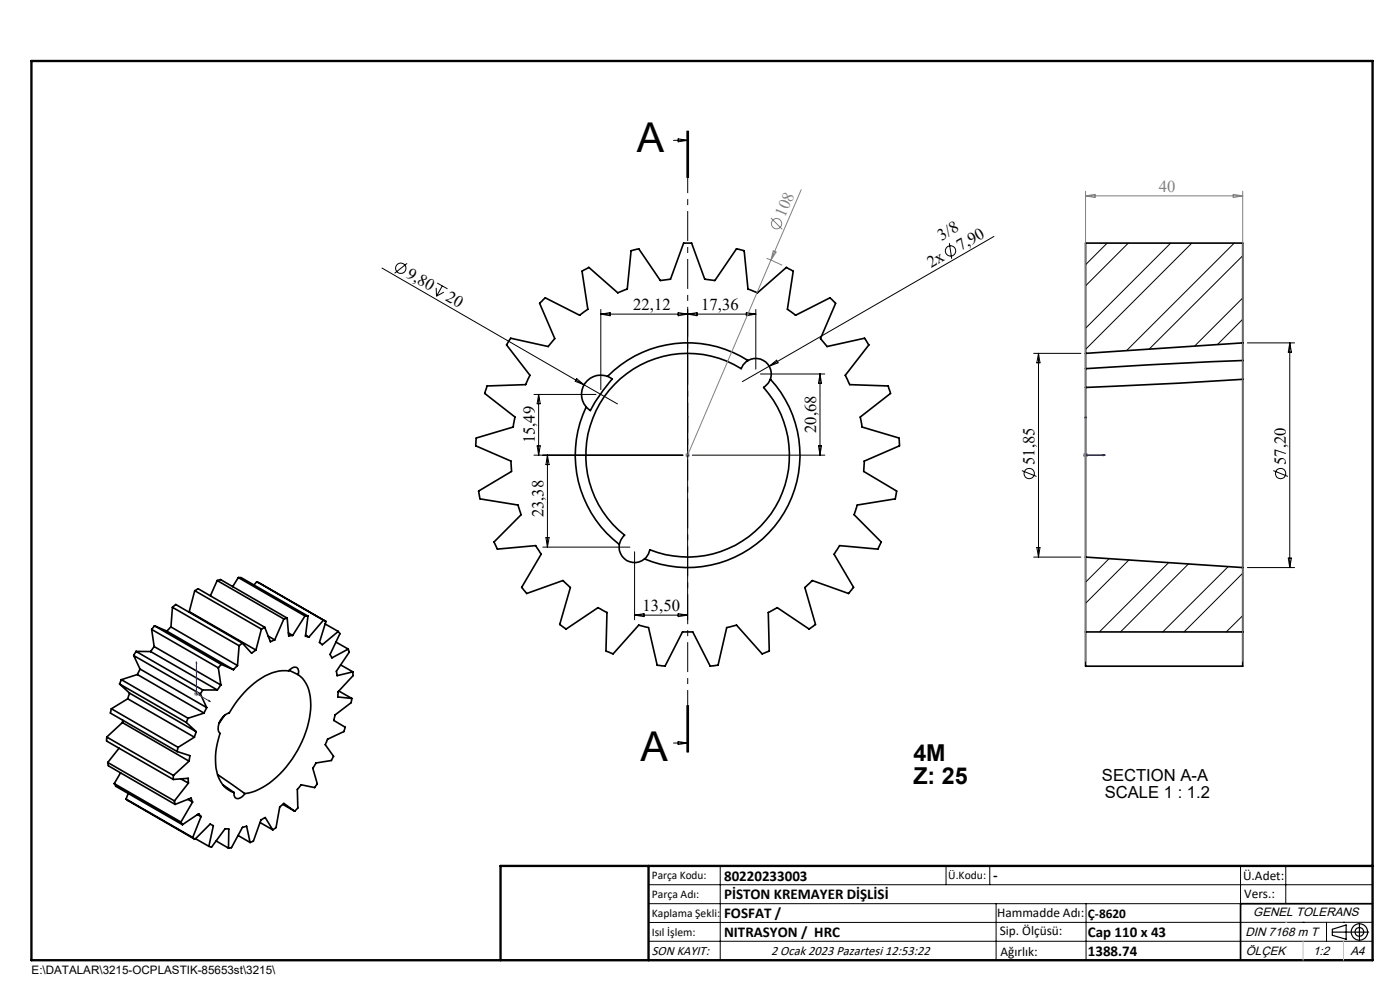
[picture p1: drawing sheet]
<svg xmlns="http://www.w3.org/2000/svg" width="297mm" height="210mm" viewBox="0 0 297 210" stroke-linecap="round" stroke-linejoin="round" font-family="sans-serif">
<g fill="none" stroke="#000" stroke-width=".35">
<path d="M115.2 63.6l.5-.4 7.3 3.7 1.7-1.3-1.2-8.1 1.4-.8 6.2 5.4 2-.8 .8-8.1 1.6-.4 4.6 6.7 .6-.1 1.5-.2 2.8-7.6h1.7l2.8 7.6 2.2 .3 4.5-6.7 1.7 .4 .8 8.1 2 .8 6.1-5.4 1.5 .8-1.3 8.1 1.8 1.3 7.3-3.7 1.2 1.1-3.2 7.5 1.3 1.7 8-1.8 .9 1.5-5 6.4 1 2 8.1 .3 .5 1.6-6.4 5 .4 2.1 7.8 2.3 .1 1.7-7.5 3.2-.1 2.2 7 4.2-.3 1.6-8 1.3-.7 2.1 5.7 5.8-.7 1.5-8.1-.8-1.1 1.9 4.1 7-1.1 1.3-7.7-2.8-1.6 1.5 2.3 7.9-1.3 .9-6.8-4.5-1.9 1 .2 8.2-1.5 .6-5.5-6.1-2 .5-1.9 8-1.6 .2-3.7-7.3h-2.2l-3.7 7.3-1.7-.2-1.8-8-2.1-.5-5.4 6.1-1.5-.6 .2-8.2-1.9-1-6.8 4.5-1.4-.9 2.3-7.9-1.6-1.5-7.7 2.8-1-1.3 4.1-7-1.2-1.9-8.1 .8-.7-1.5 5.8-5.8-.7-2.1-8.1-1.3-.3-1.6 7-4.2-.1-2.2-7.5-3.2 .1-1.1v-.6l7.9-2.3 .4-2.1-6.5-5 .5-1.6 8.2-.3 .9-2-4.9-6.4 .8-1.5 8 1.8 1.4-1.7-3.2-7.5zM128.9 79.8a4.1 4.1 0 0 0-4.8 1.5 4.1 4.1 0 0 0 .3 5M128.9 79.8l1 .6-2.7 3.4-2 3.3-.8-.8M158.7 76.5a3.3 3.3 0 0 1 3.8 .3 3.3 3.3 0 0 1 .9 3.7M158.7 76.5a23.8 23.8 0 0 0-29.8 3.3M158.7 76.5l-1 .9-.5 .8a21.6 21.6 0 0 0-29 6 21.6 21.6 0 0 0 4.3 29.3l-.8 1.1-.3 .9M230.3 75v3.2M230.3 78.2v4M263.6 72.7v3.8l-19.9 .9-13.4 .8M263.6 76.4v4.1M263.6 72.7v-21.1h-33.3v23.4M263.6 72.7l-33.3 2.3"/>
<path d="M124.4 86.3a23.8 23.8 0 0 0 7 29.2M163.4 80.5l-.4 .8-1 .9a21.6 21.6 0 0 1 1.6 26.8 21.6 21.6 0 0 1-25.7 7.6l-.3 .9-.9 1.1M163.4 80.5a23.8 23.8 0 0 1 2 29.7 23.8 23.8 0 0 1-28.7 8.4M230.3 82.2v36M263.6 80.5l-13.3 .8-20 .9M263.6 80.5v39.9M131.4 115.5a3.3 3.3 0 0 0 1.6 3.4 3.3 3.3 0 0 0 3.7-.3M230.3 118.2l33.3 2.2M230.3 118.2v23.1h33.3v-20.9M28.4 139.1l14.1 8.1M28.4 139.1l1.3 2.8M28.9 138.2l-.5 .9"/>
<path d="M28.9 138.2l14.1 8.2M28.9 138.2h3.1M32 138.2l14.1 8.2M32.2 133.5l14.1 8.2M32.2 133.5l.5 3.7M32.7 137.2l-.7 1M32.7 137.2l14.1 8.1M32.8 132.7l-.6 .8M32.8 132.7l14.1 8.2M32.8 132.7l2.6 1.2M35.4 133.9l14.1 8.2M36.3 133l-.9 .9"/>
<path d="M36.3 133l14.1 8.2M36.6 128.8l.7-.6 14.1 8.2M36.6 128.8l14.1 8.2M36.6 128.8l-.3 4.2M40.1 129.7l14.2 8.2M40.1 129.7l-.1 .1M41.3 125.3l.7-.4 14.2 8.2M41.3 125.3l14.2 8.1M41.3 125.3l-1.2 4.4M46.1 123.1l.7-.2 14.1 8.2M46.1 123.1l14.1 8.2M46.1 123.1l-1.5 3.3"/>
<path d="M50.6 122.5h.6l14.1 8.2M50.6 122.5l14.1 8.2M50.6 122.5l-1.2 2M50.7 137l-.3 4.2M51.4 136.4l-.7 .6M51.4 136.4l2 2.2 .9-.7M54.5 123.4l.5 .2M54.5 123.4l14.6 8.4M54.5 123.4l-.6 .7M55.5 133.4l-1.2 4.5M56.2 133.1l-.7 .3M56.2 133.1l1.2 3 .9-.4"/>
<path d="M56.9 134.9l1.4 .8M60.2 131.3l-1.9 4.4M60.9 131.1l-.7 .2M60.9 131.1l.3 3.8 .9-.1M61.2 134.3l.9 .5M64.7 130.7h.6M64.7 130.7l-2.6 4.1M64.8 134.7l.7 .4M65.3 130.7l-.5 4.3 .7 .1M69 132.4l2.8 1.5M69.1 131.8l-.5-.3-3.1 3.6M69.1 131.8l-1.3 4.5 .6 .5 3.4-2.9"/>
<path d="M71.3 136.2l2.6 1.5M71.8 133.9l.3 .5-2.1 4.4 .3 .6 .1 .2 3.5-1.9M73.9 137.7l.2 .7-2.7 4 .1 .9 3.4-.8M230.3 134h33.3M22.6 156.3v.9l14.2 8.1M22.6 156.3l14.2 8.2M23.6 150.3l-.2 1 14.2 8.1M23.6 150.3l14.2 8.2M25.3 158.7l-2.4 3M25.4 145.1l14.1 8.1M25.4 145.1l2.1 1.9M25.8 144.2l-.4 .9"/>
<path d="M25.8 144.2l14.1 8.2M26 153.3l14.1 8.2M26 153.3l-3.4 3M26 152.8v.5M27.1 148.2l-3.5 2.1M27.1 148.2l14.1 8.2M27.5 147l-.4 1.2M27.5 147l14.1 8.2M29.1 143.1l-3.3 1.1M29.1 143.1l14.2 8.2M29.7 141.9l-.6 1.2M29.7 141.9l14.2 8.2"/>
<path d="M37.6 159.4l2.7 .9-.2 1.2M37.8 158.5l-.2 .9M39.5 153.2l2.1 2M39.9 152.4l-.4 .8M41.2 156.4l-3.4 2.1M41.6 155.2l-.4 1.2M42.5 147.2l1.4 2.9M43 146.4l-.5 .8M43 146.4h3.1M43.3 151.3l-3.4 1.1M43.9 150.1l-.6 1.2M46.3 141.7l.5 3.6"/>
<path d="M46.8 145.3l-.7 1.1M46.9 140.9l-.6 .8M46.9 140.9l2.6 1.2M47.6 151.8l-1.1 1.5M50.4 141.2l-.9 .9M61.3 142.2l2 .9M63.3 143.1a.97 .97 0 0 0 0-1.2 .97 .97 0 0 0-1.2-.3l-.9 .7a11.3 11.3 0 0 0-8.7 3.9l-2.1 2.4-1.8 2.7a3.3 3.3 0 0 0-2.1 4.1l.2 .2a13.9 13.9 0 0 0-.2 9.5l.3 .6a4.8 4.8 0 0 0 2.9 2.4M63.3 143.1a7.3 7.3 0 0 1 2.6 6.5 22.2 22.2 0 0 1-10.3 17.5l-1.5 .7-2.2 .5M71.9 146.6l2.7 1.6M72.2 141l2.7 1.5M74.6 148.2l-.1 .8-3.4 2.7-.3 1.1 2.4 1.5-.2 .9-3.5 1.6-.5 1.2 1.8 2.4-.5 .9-3.3 .5-.6 1.2 .9 3.3-.6 .8-2.8-.6-.8 1 .1 3.9-.7 .7M74.9 142.5v.8l-3.2 3.4-.1 1.1 3 .4"/>
<path d="M22.9 161.7l.1 .7 14.1 8.2M22.9 161.7l14.1 8.2M24.2 166.2l.4 .6 14.1 8.1M24.2 166.2l14.2 8.2M25.6 163.9l-1.4 2.3M26.7 169.5l14.6 8.5M26.7 169.5l14.2 8.2M27.2 168.3l-.5 1.2M36.8 165.3l3.1-.2 .1 1M36.8 164.5v.8M37 169.9l.1 .7M38.4 174.4l.3 .5"/>
<path d="M38.4 165.2l1.6 .9M39.9 169.6l1 .5M40 166.1l-3 3.8M40.1 161.5l-3.3 3M40.9 170.1l-.4-.8-3.4 1.3M40.9 170.1l-2.5 4.3M40.9 177.7l.4 .3M41.3 178l3.3-3.2 .7 .3-1 4.4M41.5 177.9l2.8 1.6M41.9 172.8l.8 .4M42.7 173.2l-.5-.6-3.5 2.3M42.7 173.2l-1.8 4.5"/>
<path d="M44.3 179.5l.6 .2 2.9-3.9h.5l.2 .1v4M45.9 178.4l2.6 1.5M46.2 164.3l5.7 4M47.4 166.5l2.3 1.6M49.7 168.1a.91 .91 0 0 0 .3 1.2 .91 .91 0 0 0 1.2-.2l.7-.8M50.5 177.2l2.6 1.5M53.1 178.7l-.8-3.4-.9 .2-2.3 4.3-.6 .1M55.2 174.5l2.7 1.5M57.9 176l-1.6-2.6-.4 .2-.5 .3-1.6 4.5-.7 .3M60 170.6l2.5 1.5M62.5 172.1l-2.3-1.7-.4 .4-.5 .4-.7 4.3-.7 .5M291.2 191.7h-28v12"/>
</g>
<g fill="none" stroke="#000" stroke-width=".21">
<path d="M142.9 29.8h3M143.9 29.4l2 .4-2 .3zM145.7 27.7v10zM145.9 27.7v10M146.1 27.7v10M81 56.9l42.9 24.7M86.4 55.9l-2.7 2.1M201.4 51.6l.5 3.3M210.9 50.2l-47.7 27.5M234.9 51.6l-4.6 4.6M239.4 51.6l-9.1 9M248.4 51.6l-18.1 18"/>
<path d="M252.8 51.6l-22.5 22.5M261.8 51.6l-22.8 22.8M263.6 54.2l-19.8 19.8M92.5 61.1l.1 1.7M92.7 60l2.2 1.3M93.8 60.6l-1.2 2.2M94.2 62l-1.6 .8M127.5 65.6v17M127.5 66.6h32.8M127.5 66.6l1.9-.3v.7zM143.9 66.3l2 .3-2 .4zM145.9 65.6v30"/>
<path d="M145.9 66.6l2-.3v.7zM158.3 66.3l2 .3-2 .4zM160.3 65.6v12.7M161.3 79.3h13.7M163.2 77.7l-5.7 3.3M163.2 77.7l1.5-1.3 .4 .6zM174 79.3v17.2M174 79.3l.3 2h-.7zM219.3 75h10M220.3 75v43.2M220.3 75l.3 2h-.6zM263.6 63.2l-10.2 10.2"/>
<path d="M263.6 67.7l-5.3 5.4M264.6 72.7h10M273.6 72.7v47.7M273.6 72.7l.4 2h-.7zM113.3 83.7h13.1M113.3 96.5h31.6M113.9 94.6h.7l-.3 1.9zM114.3 83.7v12.8M114.3 83.7l.3 1.9h-.7zM116.1 96.5v19.6M116.1 96.5l.4 2.1h-.7zM122.3 80.3l1.6 1.3-1.9-.7z"/>
<path d="M123.9 81.6l7.1 4.1M145.9 97.6v33.9M146.9 96.5h28.1M173.6 94.6h.7l-.3 1.9zM216.8 99.8l3.1 1.3M270.1 99.8l3.1 1.3M115.1 116.1h18.5M115.8 114h.7l-.4 2.1zM134.6 117v14.5M219.3 118.2h10M220 116.2h.6l-.3 2zM235.3 118.5l-5 5"/>
<path d="M239.5 118.8l-9.2 9.2M247.9 119.3l-14.7 14.7M252.1 119.6l-14.4 14.4M273.3 118.4h.7l-.4 2zM134.6 130.5h11.3M134.6 130.5l2-.3v.6zM143.9 130.2l2 .3-2 .3zM260.6 120.2l-13.9 13.8M263.6 130.6l-3.5 3.4M263.6 121.6l-12.4 12.4M264.6 120.4h10M142.9 157.6h3"/>
<path d="M143.9 157.3l2 .3-2 .3zM145.7 149.6v10M145.9 149.6v10M146.1 149.6v10M137.6 187.7h153.6M137.6 191.7h153.6M137.6 199.7h153.6M152.8 183.7v20M200.7 183.7v4M210 183.7v4M211.3 191.7v12M230.4 191.7v12"/>
<path d="M263.2 183.7v20M272.8 183.7v8M276.4 195.6h.1M281.4 195.6v4.1M285 195.6h.1M291.2 195.6l-153.6 .1"/>
<circle cx="85" cy="56.9" r="1.1"/>
<circle cx="201.6" cy="53.2" r="1.09"/>
<circle cx="218.3" cy="100.4" r="1.08"/>
<circle cx="271.7" cy="100.5" r="1.09"/>
</g>
<g fill="none" stroke="#808080" stroke-width=".21">
<path d="M162.6 54.8l3.3 1.5M163.5 55.2l-17.6 41.3M163.5 46.2l2.4 2.4M164 53.2l.6 .3-1.1 1.7zM170 40.2l-6.5 15M230.3 40.6v99.7M230.3 41.5h33.3M230.3 41.5l2-.3v.7zM261.6 41.2l2 .3-2 .4zM263.6 40.6v99.7M145.4 96.5h1M145.5 96.2l.7 .7"/>
<path d="M145.9 96.1v1M146.2 96.2l-.7 .7M229.8 96.5h1M229.9 96.2l.7 .7M230.6 96.2l-.7 .7M41.2 147.1h1M41.3 146.8l.7 .7M41.7 146.6v1M42 146.8l-.7 .7"/>
<circle cx="164.7" cy="47.5" r="1.09"/>
</g>
<g fill="none" stroke="#000" stroke-width=".25">
<path d="M282.6 197.7h7.8M282.6 197.1l3-.9v3l-3-.8zM288.4 195.8v3.8M106.2 203.7h185"/>
<circle cx="288.4" cy="197.7" r="1.74"/>
<circle cx="288.4" cy="197.7" r=".93"/>
</g>
<path d="M145.9 96.4v.3zM145.9 88.3v.3v-.3M145.9 96.5h.1M145.9 88.3v8.2M230.3 88.3l.1 .3h-.2zM230.3 88.3v8.2h4.2M234 96.4l.5 .1-.5 .2zM41.7 140.4v6.7l2.9 1.7M41.7 140.4v.3l-.1-.1zM44.3 148.6l.3 .2h-.3z" fill="none" stroke="#00f" stroke-width=".21"/>
<path d="M145.9 159.6v-131.9" fill="none" stroke="#000" stroke-width=".21" stroke-dasharray="6.3 1.3 1.3 1.3" stroke-dashoffset="3.3" stroke-linecap="butt"/>
<path d="M6.7 12.9h284.5v190.8h-284.5zM137.6 183.7v20M291.2 183.7h-185v20" fill="none" stroke="#000" stroke-width=".5"/>
<path d="M276.4 199.7v4M285 199.7v4" fill="none" stroke="#c0c0c0" stroke-width=".21"/>
<path d="M272.8 195.6h.1" fill="none" stroke="#c0c0c0" stroke-width=".25"/>
<g fill="#00f">
<path d="M145.9 96.4v.3zM145.9 88.3v.3z"/>
<path d="M44.3 148.6l.3 .2h-.3zM41.7 140.4v.3l-.1-.1z"/>
<path d="M234 96.4l.5 .1-.5 .2zM230.3 88.3l.1 .3h-.2zM234 96.4l.5 .1-.5 .2zM230.3 88.3l.1 .3h-.2z"/>
</g>
<g font-size="8.7">
<text x="135.1" y="32.3">A</text>
<text x="135.9" y="161.4">A</text>
</g>
<g font-size="4.9">
<text x="193.8" y="161.5">4M</text>
<text x="193.8" y="166.4">Z: 25</text>
</g>
<g font-size="3.5" fill="#808080">
<text x="245.8" y="40.7">40</text>
<text x="166.5" y="46.2" transform="rotate(-67 166.5 46.2)">108</text>
</g>
<g font-size="3.5">
<text x="199.8" y="51.1" transform="rotate(-30 199.8 51.1)">3/8</text>
<text x="203.8" y="53.3" transform="rotate(-30 203.8 53.3)">7,90</text>
<text x="86" y="58.7" transform="rotate(30 86 58.7)">9,80</text>
<text x="197.5" y="56.9" transform="rotate(-30 197.5 56.9)">2x</text>
<text x="94.4" y="63.6" transform="rotate(30 94.4 63.6)">20</text>
<text x="134.3" y="65.8">22,12</text>
<text x="148.8" y="65.8">17,36</text>
<text x="113.5" y="94" transform="rotate(-90 113.5 94)">15,49</text>
<text x="173.1" y="91.9" transform="rotate(-90 173.1 91.9)">20,68</text>
<text x="219.5" y="98.6" transform="rotate(-90 219.5 98.6)">51,85</text>
<text x="272.8" y="98.6" transform="rotate(-90 272.8 98.6)">57,20</text>
<text x="115.3" y="109.7" transform="rotate(-90 115.3 109.7)">23,38</text>
<text x="136.3" y="129.6">13,50</text>
<text x="233.8" y="165.7">SECTION A-A</text>
<text x="234.4" y="169.3">SCALE 1 : 1.2</text>
</g>
<g font-size="3.2">
<text x="153.6" y="186.8">80220233003</text>
<text x="153.6" y="190.8">PİSTON KREMAYER DİŞLİSİ</text>
<text x="210.7" y="186.6">-</text>
<text x="153.6" y="194.8">FOSFAT /</text>
<text x="153.6" y="198.8">NITRASYON / HRC</text>
<text x="230.8" y="198.7">Cap 110 x 43</text>
<text x="230.8" y="202.8">1388.74</text>
</g>
<g font-size="2.8">
<text x="263.7" y="186.7">Ü.Adet:</text>
<text x="263.9" y="190.5">Vers.:</text>
<text x="211.5" y="194.5">Hammadde Adı:</text>
<text x="230.8" y="194.7">Ç-8620</text>
<text x="138.3" y="202.6">SON KAYIT:</text>
<text x="163.6" y="202.6">2 Ocak 2023 Pazartesi 12:53:22</text>
<text x="212.1" y="198.4">Sip. Ölçüsü:</text>
<text x="212.2" y="202.7">Ağırlık:</text>
</g>
<g font-size="2.6">
<text x="265.9" y="194.4">GENEL TOLERANS</text>
<text x="264.2" y="198.5">DIN 7168 m T</text>
<text x="264.3" y="202.6">ÖLÇEK</text>
<text x="278.5" y="202.6">1:2</text>
<text x="286.5" y="202.6">A4</text>
</g>
<g font-size="2.5">
<text x="138.3" y="186.4">Parça Kodu:</text>
<text x="138.3" y="190.5">Parça Adı:</text>
<text x="201.2" y="186.5">Ü.Kodu:</text>
<text x="138.3" y="194.5">Kaplama Şekli:</text>
<text x="138.3" y="198.6">Isıl İşlem:</text>
<text x="6.7" y="206.7">E:\DATALAR\3215-OCPLASTIK-85653st\3215\</text>
</g>
</svg>
